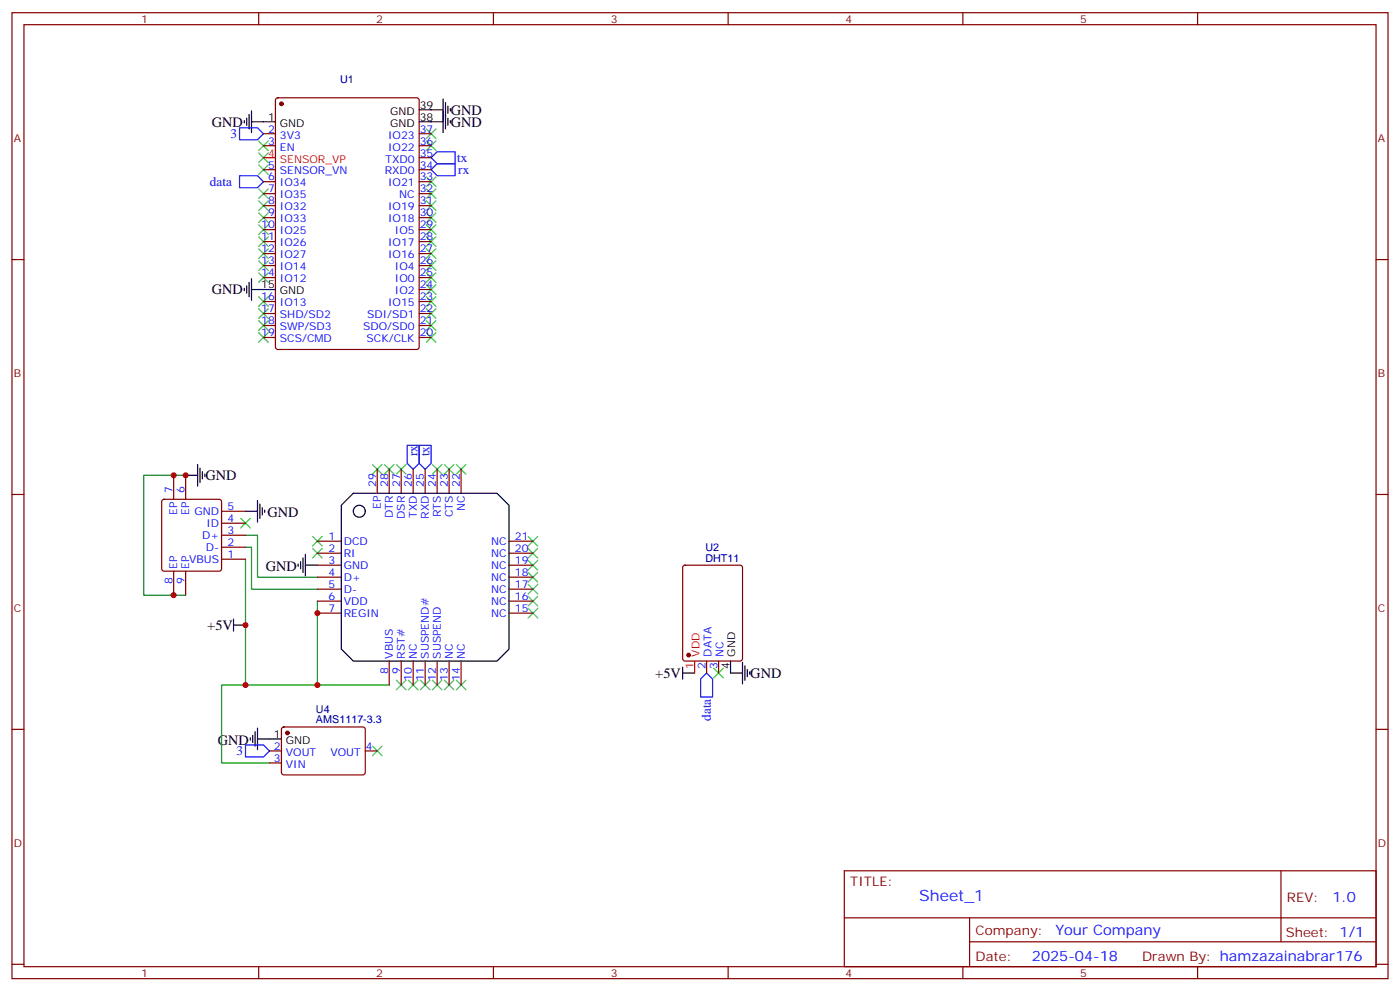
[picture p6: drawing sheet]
<svg xmlns="http://www.w3.org/2000/svg" width="412mm" height="292mm" viewBox="0 0 412 292" stroke-linecap="round" stroke-linejoin="round" font-family="sans-serif">
<g fill="none" stroke="#870000" stroke-width=".35">
<path d="M3.5 3.7h405.4v284.4h-405.4zM7.1 7.3h398.2v277.3h-398.2zM76.2 3.7v3.6M145.3 3.7v3.6M214.5 3.7v3.6M283.6 3.7v3.6M352.8 3.7v3.6M3.5 76.4h3.6M405.3 76.4h3.6M3.5 145.6h3.6M405.3 145.6h3.6M3.5 214.7h3.6"/>
<path d="M405.3 214.7h3.6M248.7 256.3h156.6v28.3h-156.6zM377.3 256.4v20.8M248.7 270.2h156.5M285.6 277.2h119.6M285.6 270.2v14.1M3.5 283.8h3.6M76.2 284.6v3.5M145.3 284.6v3.5M214.5 284.6v3.5M283.6 284.6v3.5M352.8 284.6v3.5"/>
<path d="M405.3 283.8h3.6"/>
</g>
<path d="M70.6 37.6h5.2l1.8 1.8-1.8 1.7h-5.2zM70.6 51.7h5.2l1.8 1.8-1.8 1.7h-5.2zM127 50l1.8-1.8h5.3v3.5h-5.3zM127 46.4l1.8-1.7h5.3v3.5h-5.3zM119.9 131.1h3.6v5.3l-1.8 1.7-1.8-1.7zM123.5 131.1h3.5v5.3l-1.8 1.7-1.7-1.7zM208.1 198.1l1.8 1.8v5.3h-3.5v-5.3zM72.3 219.3h5.3l1.8 1.8-1.8 1.7h-5.3z" fill="none" stroke="#00f" stroke-width=".35"/>
<g fill="none" stroke="#000" stroke-width=".35">
<path d="M72 35.5v.7M72.7 34.8v2.1M73.4 33.7v4.3M74.1 35.8h3.5M74.1 32.7v6.3M127 35.8h3.5M127 32.3h3.5M130.5 29.1v9.9M131.2 30.2v7.8M131.9 31.3v2.1M131.9 34.8v2.1M132.6 32v.7"/>
<path d="M132.6 35.5v.7M72 84.9v.7M72.7 84.2v2.1M73.4 83.1v4.2M74.1 82.1v6.3M74.1 85.2h3.5M54.7 139.9h3.5M58.2 136.7v6.4M58.9 137.8v4.2M59.6 138.9v2.1M60.3 139.6v.7M72.3 150.5h3.5"/>
<path d="M75.8 147.3v6.4M76.6 148.4v4.2M77.3 149.4v2.2M78 150.1v.7M87.8 166v.7M88.5 165.3v2.1M89.3 164.3v4.2M90 166.4h3.5M90 163.2v6.3M68.8 184h3.5M68.8 182.2v3.6M201.1 198.1h3.5"/>
<path d="M201.1 196.4v3.5M215.2 198.1h3.5M218.7 194.9v6.4M219.4 196v4.2M220.1 197.1v2.1M220.8 197.8v.7M73.7 217.2v.7M74.4 216.5v2.1M75.1 215.4v4.2M75.8 217.5h3.6M75.8 214.3v6.4"/>
</g>
<g fill="none" stroke="#3c3" stroke-width=".35">
<path d="M125.6 38l2.8 2.8M128.4 38l-2.8 2.8M76.2 41.5l2.8 2.8M76.2 45l2.8 2.8M76.2 48.5l2.8 2.9M76.2 59.1l2.8 2.8M76.2 55.6l2.8 2.8M79 41.5l-2.8 2.8M79 45l-2.8 2.8M79 48.5l-2.8 2.9M79 59.1l-2.8 2.8M79 55.6l-2.8 2.8"/>
<path d="M125.6 55.6l2.8 2.8M125.6 41.5l2.8 2.8M125.6 52.1l2.8 2.8M125.6 59.1l2.8 2.8M128.4 55.6l-2.8 2.8M128.4 41.5l-2.8 2.8M128.4 52.1l-2.8 2.8M128.4 59.1l-2.8 2.8M76.2 76.8l2.8 2.8M76.2 73.2l2.8 2.9M76.2 69.7l2.8 2.8M76.2 66.2l2.8 2.8"/>
<path d="M76.2 62.7l2.8 2.8M79 76.8l-2.8 2.8M79 73.2l-2.8 2.9M79 69.7l-2.8 2.8M79 66.2l-2.8 2.8M79 62.7l-2.8 2.8M125.6 62.7l2.8 2.8M125.6 66.2l2.8 2.8M125.6 69.7l2.8 2.8M125.6 73.2l2.8 2.9M125.6 76.8l2.8 2.8M128.4 62.7l-2.8 2.8"/>
<path d="M128.4 66.2l-2.8 2.8M128.4 69.7l-2.8 2.8M128.4 73.2l-2.8 2.9M128.4 76.8l-2.8 2.8M76.2 97.9l2.8 2.9M76.2 94.4l2.8 2.8M76.2 90.9l2.8 2.8M76.2 80.3l2.8 2.8M76.2 87.3l2.8 2.9M79 97.9l-2.8 2.9M79 94.4l-2.8 2.8M79 90.9l-2.8 2.8"/>
<path d="M79 80.3l-2.8 2.8M79 87.3l-2.8 2.9M125.6 97.9l2.8 2.9M125.6 94.4l2.8 2.8M125.6 90.9l2.8 2.8M125.6 80.3l2.8 2.8M125.6 83.8l2.8 2.8M125.6 87.3l2.8 2.9M128.4 97.9l-2.8 2.9M128.4 94.4l-2.8 2.8M128.4 90.9l-2.8 2.8M128.4 80.3l-2.8 2.8"/>
<path d="M128.4 83.8l-2.8 2.8M128.4 87.3l-2.8 2.9M109.7 136.7l2.8 2.9M112.5 136.7l-2.8 2.9M113.2 136.7l2.9 2.9M116.1 136.7l-2.9 2.9M116.8 136.7l2.8 2.9M119.6 136.7l-2.8 2.9M127.4 136.7l2.8 2.9M130.2 136.7l-2.8 2.9M130.9 136.7l2.8 2.9M133.7 136.7l-2.8 2.9"/>
<path d="M134.4 136.7l2.8 2.9M137.2 136.7l-2.8 2.9M70.9 152.6l2.8 2.8M73.7 152.6l-2.8 2.8M92.1 157.9l2.8 2.8M94.9 157.9l-2.8 2.8M155.6 157.9l2.8 2.8M158.4 157.9l-2.8 2.8M92.1 161.4l2.8 2.9M94.9 161.4l-2.8 2.9M155.6 161.4l2.8 2.9M155.6 165l2.8 2.8"/>
<path d="M155.6 168.5l2.8 2.8M155.6 172l2.8 2.8M155.6 175.5l2.8 2.9M155.6 179.1l2.8 2.8M158.4 161.4l-2.8 2.9M158.4 165l-2.8 2.8M158.4 168.5l-2.8 2.8M158.4 172l-2.8 2.8M158.4 175.5l-2.8 2.9M158.4 179.1l-2.8 2.8M210.3 196.7l2.8 2.8M213.1 196.7l-2.8 2.8"/>
<path d="M109.7 219.6l2.8 2.9M112.5 219.6l-2.8 2.9M116.8 200.2l2.8 2.9M119.6 200.2l-2.8 2.9M120.3 200.2l2.8 2.9M123.1 200.2l-2.8 2.9M123.8 200.2l2.8 2.9M126.6 200.2l-2.8 2.9M127.4 200.2l2.8 2.9M130.2 200.2l-2.8 2.9M130.9 200.2l2.8 2.9M133.7 200.2l-2.8 2.9"/>
<path d="M134.4 200.2l2.8 2.9M137.2 200.2l-2.8 2.9"/>
</g>
<path d="M54.7 139.9h-12.4v35.3h12.4M72.3 157.6h3.5v12.3h17.7M72.3 161.1h1.8v12.3h19.4M72.3 164.6v37h42.4M93.5 177v24.6M72.3 201.6h-7v23h14.1" fill="none" stroke="#008700" stroke-width=".35"/>
<g fill="#c00">
<circle cx="72.3" cy="201.6" r=".88"/>
<circle cx="93.5" cy="180.5" r=".88"/>
<circle cx="93.5" cy="201.6" r=".88"/>
<circle cx="54.7" cy="139.9" r=".88"/>
<circle cx="51.2" cy="175.2" r=".88"/>
<circle cx="51.2" cy="139.9" r=".88"/>
<circle cx="72.3" cy="184" r=".88"/>
</g>
<g fill="none" stroke="#870000" stroke-width=".35">
<path d="M77.6 39.4h3.5M81.4 29l.4-.2h41l.6 .4 .1 73-.5 .6-41.2 .1-.6-.5-.1-72.9zM123.5 39.4h3.5M77.6 42.9h3.5M77.6 50h3.5M77.6 53.5h3.5M77.6 57h3.5M123.5 42.9h3.5M123.5 50h3.5M123.5 53.5h3.5M123.5 57h3.5M123.5 46.4h3.5"/>
<path d="M77.6 60.5h3.5M77.6 64.1h3.5M77.6 67.6h3.5M77.6 71.1h3.5M77.6 74.6h3.5M77.6 78.2h3.5M123.5 60.5h3.5M123.5 64.1h3.5M123.5 67.6h3.5M123.5 71.1h3.5M123.5 74.6h3.5M123.5 78.2h3.5"/>
<path d="M77.6 81.7h3.5M77.6 88.8h3.5M77.6 92.3h3.5M77.6 95.8h3.5M77.6 99.3h3.5M123.5 81.7h3.5M123.5 88.8h3.5M123.5 92.3h3.5M123.5 95.8h3.5M123.5 99.3h3.5M123.5 85.2h3.5M51.2 139.9v7.1"/>
<path d="M54.7 139.9v7.1M111.1 138.1v7.1M114.7 138.1v7.1M118.2 138.1v7.1M121.7 138.1v7.1M125.2 138.1v7.1M128.8 138.1v7.1M132.3 138.1v7.1M135.8 138.1v7.1M47.9 147.2l.4-.2h16.3l.5 .2 .2 .5v19.7l-.3 .5-.4 .2h-16.3l-.5-.2-.2-.5v-19.7zM65.3 150.5h7M65.3 154h7"/>
<path d="M65.3 157.6h7M93.5 159.3h7M149.9 159.3h7.1M51.2 168.1v7.1M54.7 168.1v7.1M65.3 161.1h7M65.3 164.6h7M93.5 162.8h7M93.5 166.4h7M93.5 169.9h7M93.5 173.4h7M93.5 177h7"/>
<path d="M149.9 162.8h7.1M149.9 166.4h7.1M149.9 169.9h7.1M149.9 173.4h7.1M149.9 177h7.1M201.3 166.6l.5-.2h16.2l.7 .4v27.1l-.4 .6-16.5 .1-.7-.5v-27zM93.5 180.5h7M114.7 194.6v7M118.2 194.6v7M121.7 194.6v7M125.2 194.6v7M128.8 194.6v7"/>
<path d="M132.3 194.6v7M135.8 194.6v7M149.9 180.5h7.1M208.1 194.6v3.5M211.7 194.6v3.5M83.1 214.2l.5-.2 23.6 .1 .4 .6-.1 13-.6 .4-23.6-.1-.4-.6v-12.7zM79.4 221.1h3.5M79.4 224.6h3.5M107.6 221.1h3.5"/>
</g>
<g fill="#870000" stroke="#870000" stroke-width=".35">
<circle cx="202.8" cy="192.8" r=".53"/>
<circle cx="84.7" cy="215.8" r=".53"/>
<circle cx="82.9" cy="30.6" r=".53"/>
</g>
<path d="M77.6 46.4h3.5M204.6 194.6v3.5" fill="none" stroke="#f00" stroke-width=".35"/>
<g fill="none" stroke="#000" stroke-width=".35">
<path d="M77.6 35.8h3.5M123.5 35.8h3.5M123.5 32.3h3.5M77.6 85.2h3.5M104.1 145.2h42.3l3.5 3.5v42.4l-3.5 3.5h-42.3l-3.6-3.5v-42.4zM215.2 194.6v3.5M79.4 217.5h3.5"/>
<circle cx="105.8" cy="150.5" r="1.76"/>
</g>
<text font-size="4.6" fill="#00f" x="270.8" y="265.4">Sheet_1</text>
<g font-size="4.2">
<text x="132.8" y="33.7">GND</text>
<text x="62.4" y="37.3">GND</text>
<text x="132.8" y="37.3">GND</text>
<text x="62.4" y="86.7">GND</text>
<text x="60.5" y="141.4">GND</text>
<text x="78.8" y="152.1">GND</text>
<text x="78.3" y="168">GND</text>
<text x="61" y="185.4">+5V</text>
<text x="193" y="199.6">+5V</text>
<text x="221" y="199.6">GND</text>
<text x="64.2" y="219.2">GND</text>
</g>
<g font-size="4.2" fill="#00f">
<text x="392.5" y="265.6">1.0</text>
<text x="310.9" y="275.2">Your Company</text>
<text x="304" y="283">2025-04-18</text>
</g>
<g font-size="3.9" fill="#00f">
<text x="67.9" y="40.6">3</text>
<text x="134.6" y="47.6">tx</text>
<text x="135" y="51.2">rx</text>
<text x="61.8" y="54.7">data</text>
<text x="123" y="134.3" transform="rotate(-90 123 134.3)">rx</text>
<text x="126.5" y="134.3" transform="rotate(-90 126.5 134.3)">tx</text>
<text x="209.4" y="212.1" transform="rotate(-90 209.4 212.1)">data</text>
<text x="69.7" y="222.3">3</text>
</g>
<g font-size="3.9" fill="#800">
<text x="250.5" y="260.9">TITLE:</text>
<text x="379.1" y="265.6">REV:</text>
<text x="287.4" y="275.1">Company:</text>
<text x="378.7" y="275.7">Sheet: 1/1</text>
<text x="287.4" y="282.8">Date:</text>
<text x="336.4" y="282.9">Drawn By: hamzazainabrar176</text>
</g>
<g font-size="3.2" fill="#800">
<text x="41.6" y="6.7">1</text>
<text x="110.8" y="6.7">2</text>
<text x="179.9" y="6.7">3</text>
<text x="249.1" y="6.7">4</text>
<text x="318.2" y="6.7">5</text>
<text x="4.1" y="41.8">A</text>
<text x="405.9" y="41.8">A</text>
<text x="4.1" y="111">B</text>
<text x="405.9" y="111">B</text>
<text x="4.1" y="180.1">C</text>
<text x="405.9" y="180.1">C</text>
<text x="4.1" y="249.3">D</text>
<text x="405.9" y="249.3">D</text>
<text x="41.6" y="287.5">1</text>
<text x="110.8" y="287.5">2</text>
<text x="179.9" y="287.5">3</text>
<text x="249.1" y="287.5">4</text>
<text x="318.2" y="287.5">5</text>
</g>
<g font-size="3.2" fill="#000080">
<text x="100.2" y="24.4">U1</text>
<text x="207.8" y="165.3">DHT11</text>
<text x="207.8" y="162.1">U2</text>
<text x="93.1" y="209.8">U4</text>
<text x="93.1" y="212.9">AMS1117-3.3</text>
</g>
<g font-size="3.2">
<text x="78.9" y="35.5">1</text>
<text x="114.9" y="33.7">GND</text>
<text x="123.6" y="35.5">38</text>
<text x="123.6" y="32">39</text>
<text x="82.4" y="37.3">GND</text>
<text x="114.9" y="37.3">GND</text>
<text x="76.9" y="84.9">15</text>
<text x="82.4" y="86.6">GND</text>
<text x="214.8" y="196.8" transform="rotate(-90 214.8 196.8)">4</text>
<text x="216.6" y="193.3" transform="rotate(-90 216.6 193.3)">GND</text>
<text x="80.7" y="217.2">1</text>
<text x="84.2" y="218.9">GND</text>
</g>
<g font-size="3.2" fill="#00f">
<text x="78.9" y="39">2</text>
<text x="82.4" y="40.8">3V3</text>
<text x="114.3" y="40.8">IO23</text>
<text x="123.6" y="39">37</text>
<text x="78.9" y="42.5">3</text>
<text x="82.4" y="44.3">EN</text>
<text x="113.6" y="47.8">TXD0</text>
<text x="114.3" y="44.3">IO22</text>
<text x="123.6" y="46.1">35</text>
<text x="123.6" y="42.5">36</text>
<text x="78.9" y="49.6">5</text>
<text x="78.9" y="53.1">6</text>
<text x="82.4" y="51.4">SENSOR_VN</text>
<text x="113.3" y="51.4">RXD0</text>
<text x="123.6" y="53.1">33</text>
<text x="123.6" y="49.6">34</text>
<text x="78.9" y="56.7">7</text>
<text x="82.4" y="54.9">IO34</text>
<text x="82.4" y="58.4">IO35</text>
<text x="114.3" y="54.9">IO21</text>
<text x="117.6" y="58.4">NC</text>
<text x="123.6" y="56.7">32</text>
<text x="78.9" y="60.2">8</text>
<text x="78.9" y="63.7">9</text>
<text x="82.4" y="61.9">IO32</text>
<text x="82.4" y="65.5">IO33</text>
<text x="114.3" y="65.5">IO18</text>
<text x="114.3" y="61.9">IO19</text>
<text x="123.6" y="63.7">30</text>
<text x="123.6" y="60.2">31</text>
<text x="76.9" y="67.2">10</text>
<text x="76.9" y="70.8">11</text>
<text x="82.4" y="69">IO25</text>
<text x="116.3" y="69">IO5</text>
<text x="123.6" y="70.8">28</text>
<text x="123.6" y="67.2">29</text>
<text x="76.9" y="74.3">12</text>
<text x="76.9" y="77.8">13</text>
<text x="82.4" y="72.5">IO26</text>
<text x="82.4" y="76.1">IO27</text>
<text x="114.3" y="76.1">IO16</text>
<text x="114.3" y="72.5">IO17</text>
<text x="123.6" y="77.8">26</text>
<text x="123.6" y="74.3">27</text>
<text x="76.9" y="81.4">14</text>
<text x="82.4" y="79.6">IO14</text>
<text x="82.4" y="83.1">IO12</text>
<text x="116.3" y="83.1">IO0</text>
<text x="116.3" y="79.6">IO4</text>
<text x="123.6" y="81.4">25</text>
<text x="76.9" y="88.4">16</text>
<text x="116.3" y="86.6">IO2</text>
<text x="123.6" y="88.4">23</text>
<text x="123.6" y="84.9">24</text>
<text x="76.9" y="91.9">17</text>
<text x="76.9" y="95.5">18</text>
<text x="82.4" y="90.2">IO13</text>
<text x="82.4" y="93.7">SHD/SD2</text>
<text x="108.1" y="93.7">SDI/SD1</text>
<text x="114.3" y="90.2">IO15</text>
<text x="123.6" y="95.5">21</text>
<text x="123.6" y="91.9">22</text>
<text x="76.9" y="99">19</text>
<text x="82.4" y="97.2">SWP/SD3</text>
<text x="82.4" y="100.8">SCS/CMD</text>
<text x="107" y="97.2">SDO/SD0</text>
<text x="108" y="100.8">SCK/CLK</text>
<text x="123.6" y="99">20</text>
<text x="110.8" y="143.4" transform="rotate(-90 110.8 143.4)">29</text>
<text x="114.3" y="143.4" transform="rotate(-90 114.3 143.4)">28</text>
<text x="117.8" y="143.4" transform="rotate(-90 117.8 143.4)">27</text>
<text x="121.4" y="143.4" transform="rotate(-90 121.4 143.4)">26</text>
<text x="124.9" y="143.4" transform="rotate(-90 124.9 143.4)">25</text>
<text x="128.4" y="143.4" transform="rotate(-90 128.4 143.4)">24</text>
<text x="131.9" y="143.4" transform="rotate(-90 131.9 143.4)">23</text>
<text x="135.5" y="143.4" transform="rotate(-90 135.5 143.4)">22</text>
<text x="50.8" y="145.2" transform="rotate(-90 50.8 145.2)">7</text>
<text x="54.3" y="145.2" transform="rotate(-90 54.3 145.2)">6</text>
<text x="112.2" y="149.8" transform="rotate(-90 112.2 149.8)">EP</text>
<text x="52.2" y="151.6" transform="rotate(-90 52.2 151.6)">EP</text>
<text x="55.7" y="151.6" transform="rotate(-90 55.7 151.6)">EP</text>
<text x="57.3" y="151.6">GND</text>
<text x="60.8" y="155.1">ID</text>
<text x="67" y="150.1">5</text>
<text x="67" y="153.7">4</text>
<text x="115.7" y="152.5" transform="rotate(-90 115.7 152.5)">DTR</text>
<text x="119.2" y="152.7" transform="rotate(-90 119.2 152.7)">DSR</text>
<text x="122.8" y="152.5" transform="rotate(-90 122.8 152.5)">TXD</text>
<text x="126.3" y="152.7" transform="rotate(-90 126.3 152.7)">RXD</text>
<text x="129.8" y="152.2" transform="rotate(-90 129.8 152.2)">RTS</text>
<text x="133.3" y="152.2" transform="rotate(-90 133.3 152.2)">CTS</text>
<text x="136.9" y="150.5" transform="rotate(-90 136.9 150.5)">NC</text>
<text x="59.5" y="158.6">D+</text>
<text x="67" y="157.2">3</text>
<text x="67" y="160.7">2</text>
<text x="96.8" y="159">1</text>
<text x="101.2" y="160.4">DCD</text>
<text x="144.6" y="160.4">NC</text>
<text x="151.7" y="159">21</text>
<text x="52.2" y="167.4" transform="rotate(-90 52.2 167.4)">EP</text>
<text x="55.7" y="165.7">VBUS</text>
<text x="55.7" y="167.4" transform="rotate(-90 55.7 167.4)">EP</text>
<text x="60.7" y="162.1">D-</text>
<text x="67" y="164.3">1</text>
<text x="96.8" y="162.5">2</text>
<text x="96.8" y="166">3</text>
<text x="101.2" y="163.9">RI</text>
<text x="101.2" y="167.4">GND</text>
<text x="144.6" y="167.4">NC</text>
<text x="144.6" y="163.9">NC</text>
<text x="151.7" y="166">19</text>
<text x="151.7" y="162.5">20</text>
<text x="50.8" y="171.9" transform="rotate(-90 50.8 171.9)">8</text>
<text x="54.3" y="171.9" transform="rotate(-90 54.3 171.9)">9</text>
<text x="96.8" y="169.5">4</text>
<text x="96.8" y="173.1">5</text>
<text x="101.2" y="171">D+</text>
<text x="144.6" y="171">NC</text>
<text x="151.7" y="173.1">17</text>
<text x="151.7" y="169.5">18</text>
<text x="96.8" y="176.6">6</text>
<text x="101.2" y="174.5">D-</text>
<text x="101.2" y="178">VDD</text>
<text x="144.6" y="178">NC</text>
<text x="144.6" y="174.5">NC</text>
<text x="151.7" y="176.6">16</text>
<text x="96.8" y="180.1">7</text>
<text x="101.2" y="181.5">REGIN</text>
<text x="144.6" y="181.5">NC</text>
<text x="151.7" y="180.1">15</text>
<text x="115.7" y="193.9" transform="rotate(-90 115.7 193.9)">VBUS</text>
<text x="119.2" y="193.9" transform="rotate(-90 119.2 193.9)">RST#</text>
<text x="122.8" y="193.9" transform="rotate(-90 122.8 193.9)">NC</text>
<text x="126.3" y="193.9" transform="rotate(-90 126.3 193.9)">SUSPEND#</text>
<text x="129.8" y="193.9" transform="rotate(-90 129.8 193.9)">SUSPEND</text>
<text x="133.3" y="193.9" transform="rotate(-90 133.3 193.9)">NC</text>
<text x="136.9" y="193.9" transform="rotate(-90 136.9 193.9)">NC</text>
<text x="207.8" y="196.8" transform="rotate(-90 207.8 196.8)">2</text>
<text x="209.5" y="193.3" transform="rotate(-90 209.5 193.3)">DATA</text>
<text x="211.3" y="196.8" transform="rotate(-90 211.3 196.8)">3</text>
<text x="213.1" y="193.3" transform="rotate(-90 213.1 193.3)">NC</text>
<text x="114.3" y="198.4" transform="rotate(-90 114.3 198.4)">8</text>
<text x="117.8" y="198.4" transform="rotate(-90 117.8 198.4)">9</text>
<text x="121.4" y="200.4" transform="rotate(-90 121.4 200.4)">10</text>
<text x="124.9" y="200.4" transform="rotate(-90 124.9 200.4)">11</text>
<text x="128.4" y="200.4" transform="rotate(-90 128.4 200.4)">12</text>
<text x="131.9" y="200.4" transform="rotate(-90 131.9 200.4)">13</text>
<text x="135.5" y="200.4" transform="rotate(-90 135.5 200.4)">14</text>
<text x="80.7" y="220.7">2</text>
<text x="107.8" y="220.7">4</text>
<text x="80.7" y="224.2">3</text>
<text x="84.2" y="222.5">VOUT</text>
<text x="84.2" y="226">VIN</text>
<text x="97.3" y="222.5">VOUT</text>
</g>
<g font-size="3.2" fill="#f00">
<text x="78.9" y="46.1">4</text>
<text x="82.4" y="47.8">SENSOR_VP</text>
<text x="204.3" y="196.8" transform="rotate(-90 204.3 196.8)">1</text>
<text x="206" y="193.3" transform="rotate(-90 206 193.3)">VDD</text>
</g>
</svg>
